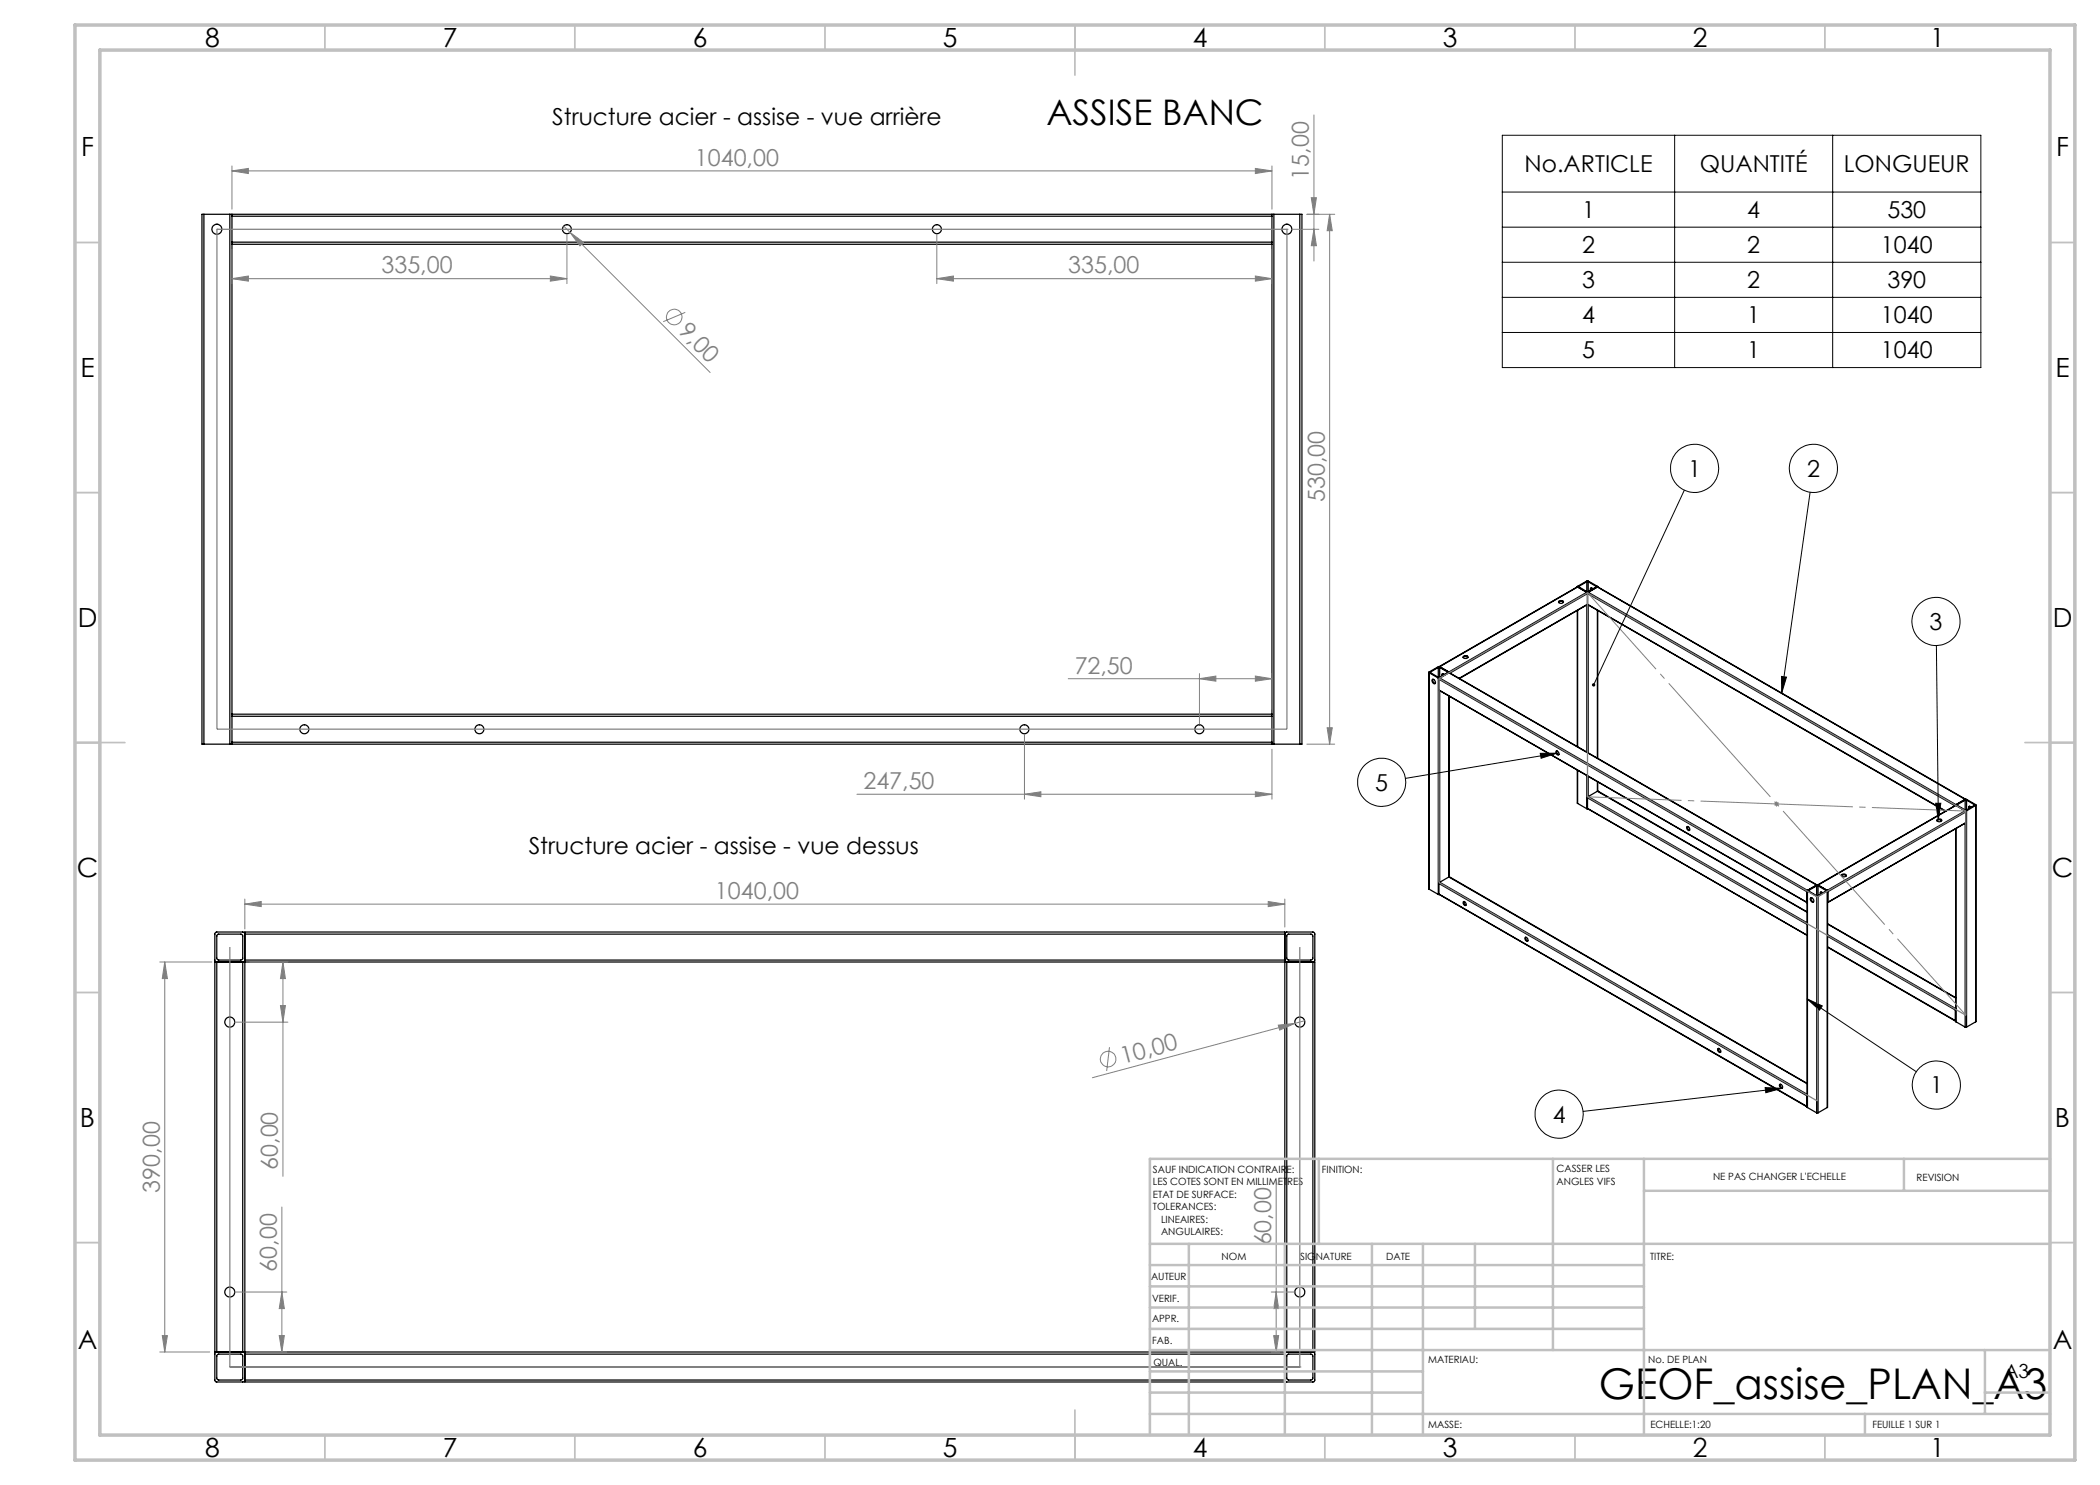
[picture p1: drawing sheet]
<svg xmlns="http://www.w3.org/2000/svg" width="420mm" height="297mm" viewBox="0 0 420 297" stroke-linecap="round" stroke-linejoin="round" font-family="sans-serif">
<g fill="none" stroke="#000" stroke-width=".25">
<path d="M40.8 42.9h-.4v105.9h.4M40.8 42.9h5.2M40.8 42.9v105.9M46 42.9h.4M46 42.9v105.9M46.4 42.9v.3M46.4 48.4v.5M46.4 43.2h208M46.4 48.4h208M46.4 43.2v5.2M46.4 48.9v93.9M46.4 42.9h208"/>
<path d="M46.4 48.9h208M254.4 42.9v.3M254.4 48.4v.5M254.4 42.9h.4M254.4 43.2v5.2M254.4 48.9v93.9M254.8 42.9h5.2M254.8 42.9v105.9M260 42.9h.4v105.9h-.4M260 42.9v105.9M315.5 117.3v.1M315.5 117.4l-27.6 15.9"/>
<path d="M315.5 117.4v-.1l1.9-1.1 2.1 1.1v.1M315.5 117.4l1.9 1.1M315.8 117.3v.1M315.8 117.4l1.6 .9M317.4 118.5l.1 .2M317.4 118.5h.2M317.4 118.3h.2M317.4 116.3h.2M317.4 118.5l-27.6 15.9M317.4 116.3l-1.6 1M317.4 116.3v2M317.5 118.7v2.2"/>
<path d="M317.5 118.7l73.5 42.4M317.5 118.7l-27.5 15.9M317.6 118.5l-.1 .2M317.6 118.5l73.6 42.4M317.6 116.3l1.6 1M317.6 116.3v2M318.2 117.6v.4M318.6 117.8a.29 .29 0 0 0-.4-.2 .29 .29 0 0 0-.1 .4M319.2 117.3v.1M319.2 117.4l-1.6 .9M319.5 117.4l73.6 42.4M319.5 117.4l-1.9 1.1"/>
<path d="M319.5 117.4l73.5 42.5M319.5 117.3v.1M285.7 134.5l.1 43.3M285.8 134.5l1.9 1.1M285.8 134.5v43.3M286.1 134.4v.1M286.1 134.5l1.6 1M286.4 136a.47 .47 0 0 1 .6 .2 .47 .47 0 0 1-.1 .6l-.4-.4zM286.6 135.9a.71 .71 0 0 0 .5 .8M287.7 135.6h.2M287.7 133.5h.2M287.7 135.5h.2"/>
<path d="M287.7 133.5l-1.6 .9M287.7 133.5v2M287.7 135.6v43.3M287.8 138l73.6 42.5M287.8 135.9l73.6 42.4M287.8 138l73.6 42.4M287.8 135.9v2.1M287.9 135.6l-.1 .3M287.9 133.3h-.2l-1.9 1.1v.1M287.9 135.6l73.6 42.5M287.9 133.3l1.9 1.1M287.9 133.5l1.6 .9"/>
<path d="M287.9 133.5v2M287.9 138.1v38.4M288.5 134.7v.4M288.9 134.9a.29 .29 0 0 0-.4-.2 .29 .29 0 0 0-.1 .5M289.5 134.4v.1M289.5 134.5l-1.6 1M289.8 134.5h.1M289.8 134.4l.1 .1M289.8 134.4v.1M289.8 134.5l73.5 42.5M289.8 134.5l-1.9 1.1M289.8 139.2v36.2"/>
<path d="M289.9 134.5l73.5 42.5M292.6 131.5a.64 .64 0 0 1 1 0M292.7 131.2a.51 .51 0 0 1 .9 .3l-.2 .1a.44 .44 0 0 1-.5 .1 .44 .44 0 0 1-.2-.4zM311.7 120.5v-.1a.64 .64 0 0 1 1 .1M311.8 120.2a.52 .52 0 0 1 .9 .3 .55 .55 0 0 1-1-.2zM315.5 122.1v27.2M315.5 122.1v27.3M317.4 121v29.4M317.5 120.9l71.6 41.3M317.5 120.9l-25.6 14.8M317.5 120.9l-25.7 14.8M317.6 121v29.6"/>
<path d="M319.5 122.1v29.5M319.5 122.1v29.6M40.8 148.8h5.2M46 148.8h.4M46.4 148.4v.4M46.4 142.8v.5M46.4 143.3v5.1M46.4 148.8h208M46.4 148.4h208M46.4 143.3h208M46.4 142.8h208M254.4 148.8h.4"/>
<path d="M254.4 148.4v.4M254.4 142.8v.5M254.4 143.3v5.1M254.8 148.8h5.2M311.2 150.3a.42 .42 0 0 1 .5 .2 .42 .42 0 0 1-.1 .5l-.4-.4zM311.4 150.2a.56 .56 0 0 0 .4 .7M315.5 154v6.7M315.5 154.1v6.6M317.4 155.1v6.6M317.5 159.6v2.1M317.5 159.6l43.9 25.3M317.6 159.3l-.1 .3"/>
<path d="M317.6 155.3v4M317.6 159.3l43.8 25.3M319.5 158.3l41.9 24.1M319.5 158.3l-1.9 1M319.5 156.3v2M319.5 158.3l41.9 24.2M319.5 156.4v1.8M393 159.9l.3-.1 1.8 1.1v.2M393 159.9l-1.8 1M285.8 177.8l1.9 1.1M287.7 178.9h.2M287.8 178.8l73.6 42.6v-.1"/>
<path d="M287.8 176.7v2.1M287.8 176.7l73.6 42.4M287.8 178.8l73.6 42.5M287.9 176.5l-.1 .2M287.9 176.5l73.5 42.4M289.8 175.4l71.6 41.3M289.8 175.4l-1.9 1.1M315.5 160.7l1.9 1M317.4 161.7l.2 .1M317.5 161.7l43.9 25.4zM337.4 165.3a.46 .46 0 0 1 .5 .3 .46 .46 0 0 1-.2 .5 .6 .6 0 0 1-.3-.8zM337.5 165.3a.59 .59 0 0 0 .4 .7"/>
<path d="M361.4 178.3v2.1M361.4 178.1l.1 43.4M361.5 178.1l-.1 .2M361.5 178.1v.1M361.5 178.2l1.8 1.1M361.5 178.2v43.3M361.8 178.1v.1M361.8 178.2l1.5 .9M362.1 179.6l.1-.1a.52 .52 0 0 1 .5 .4 .52 .52 0 0 1-.2 .5 .66 .66 0 0 1-.4-.8zM362.2 179.5a.65 .65 0 0 0 .5 .9M363.3 179.3h.3M363.3 177h.3"/>
<path d="M363.3 177.2h.3M363.3 179.1h.3M363.3 177l-1.8 1.1M363.3 177.2v1.9M363.3 179.3v43.3M363.3 177.2l-1.5 .9M363.6 177l1.8 1.1M363.6 177.2v1.9M363.6 179.3v43.3M363.6 177.2l1.6 .9M364.2 178.4v.4M364.6 178.6a.29 .29 0 0 0-.5-.2 .29 .29 0 0 0 0 .5"/>
<path d="M365.2 178.1v.1M365.2 178.2l-1.6 .9M365.4 178.1l.2 .2M365.4 178.1v.1M365.4 178.2l-1.8 1.1M365.4 178.2v43.3M365.5 178.1l-.1 43.4M365.6 178.3v2.1M368.3 175a.54 .54 0 0 1 .5-.2 .54 .54 0 0 1 .5 .4l-.2 .1a.46 .46 0 0 1-.5 .1 .46 .46 0 0 1-.3-.4zM368.3 175.2a.64 .64 0 0 1 1 0M387.3 164a.56 .56 0 0 1 .6-.2 .56 .56 0 0 1 .4 .3 .58 .58 0 0 1-1-.1zM387.4 164.1a.64 .64 0 0 1 .9 0"/>
<path d="M391.1 165.8l.1 38.6M391.1 161v.1M391.2 160.9l-.1 .2M391.2 161.1l-27.7 15.9M391.2 160.9v.2M391.2 161.1l-27.6 15.9M391.2 161.1l1.8 1.1M391.2 165.7v38.7M391.5 160.9v.2M391.5 161.1l1.5 .9M393 162.2l.2 .2M393 162.2h.3"/>
<path d="M393 162h.3M393 160h.3M393 162.2l-27.6 15.9M393 160l-1.5 .9M393 160v2M393 164.7v40.7M393.2 164.5l-27.7 16M393.2 162.4l-27.6 15.9M393.2 162.4v2.1M393.2 164.5l-27.6 15.9M393.3 160v2M393.3 162.2v43.2"/>
<path d="M393.3 160l1.6 .9M393.9 161.3v.3M394.3 161.4a.29 .29 0 0 0-.5-.1 .29 .29 0 0 0 0 .4M394.9 160.9v.2M394.9 161.1l-1.6 .9M395.1 161.1l-1.8 1.1M395.1 161.1v43.3M395.2 161l-.1 43.4M43.4 192.4h-.4v78h.4M43.4 192.4h5.1M43.4 192.4v78M43.5 186.9l.1-.1h4.7l.1 .1 .1 .2v4.7l-.1 .1-.2 .1h-4.5l-.2-.1-.1-.2v-4.6z"/>
<path d="M48.5 192.4h.5M48.5 192.4v78M49 186.8v-.4h208v.4M49 192v.4M49 186.8l-.4-.4-5.5 .1-.1 .2v5.4l.4 .3M49 192l-.2 .3-.3 .1M49 186.8h208M49 192h208M49 186.8v5.2M49 192.4v78M49 192.4h208M257 192v.4"/>
<path d="M257 192.4h.4M257 186.8l.3-.4 5.5 .1 .2 .2v5.4l-.4 .3M257 192l.1 .3 .3 .1M257 186.8v5.2M257 192.4v78M257.4 192.4h5.2M257.4 192.4v78M257.5 186.9l.1-.1h4.7l.3 .4-.1 4.6-.3 .2h-4.5l-.2-.1-.1-.2v-4.6zM262.6 192.4h.4v78h-.4M262.6 192.4v78M292.7 180.3a.47 .47 0 0 1 .4 .3 .47 .47 0 0 1 0 .5 .56 .56 0 0 1-.4-.8zM292.8 180.3v.3l.4 .4"/>
<path d="M305 187.5a.46 .46 0 0 1 .5 .2 .46 .46 0 0 1-.1 .6 .6 .6 0 0 1-.4-.8zM305.2 187.4v.1a.54 .54 0 0 0 .4 .7M361.4 180.4v.1M365.5 189.4l25.6 14.8M365.5 184.7l25.6 14.8M365.5 187.3l25.6 14.7M365.5 186.9l25.6 14.8M365.5 189.4l25.6 14.7M365.5 184.8l25.6 14.8M365.6 180.4l-.1 .1M343.5 209.8a.43 .43 0 0 1 .5 .2 .43 .43 0 0 1 0 .5 .58 .58 0 0 1-.5-.7zM343.7 209.7a.59 .59 0 0 0 .4 .7"/>
<path d="M356 216.8a.45 .45 0 0 1 .4 .3 .45 .45 0 0 1-.1 .6l-.1-.1a.56 .56 0 0 1-.2-.8zM356.1 216.8l.1 .6 .3 .2M361.4 219.1v2.2M361.4 218.9v.2M391.1 204.1v.1M391.1 202v2.1M391.1 201.8v.2M391.2 204.4l1.8 1M393 205.4h.3M395.1 204.4l-1.8 1M361.5 221.5l1.8 1.1M363.3 222.6h.3"/>
<path d="M365.4 221.5l-1.8 1.1M43.4 270.4l-.4 .4v5.3l.1 .2 .1 .1h5.5l.3-.4M43.4 270.4h5.1M43.5 270.9l.2-.1h4.5l.2 .1 .1 .2v4.7l-.1 .1-.2 .1h-4.5l-.2-.1-.1-.2v-4.6zM48.5 270.4h.5M48.5 270.4l.4 .2 .1 .2M49 270.4v.4M49 276v.4h208v-.4M49 270.8v5.2M49 270.8h208M49 276h208M49 270.4h208"/>
<path d="M257 270.4v.4M257 270.4h.4M257 270.8v5.2M257.4 270.4l-.4 .2v.2M257.4 270.4h5.2M257.5 270.9l.2-.1h4.5l.2 .1 .2 .3-.1 4.6-.3 .2h-4.5l-.2-.1-.1-.2v-4.6zM262.6 270.4l.4 .4v5.3l-.1 .2-.2 .1h-5.5l-.2-.4"/>
<circle cx="43.4" cy="45.8" r="1"/>
<circle cx="113.4" cy="45.8" r=".89"/>
<circle cx="187.4" cy="45.8" r=".9"/>
<circle cx="257.4" cy="45.8" r=".99"/>
<circle cx="60.9" cy="145.9" r=".9"/>
<circle cx="95.9" cy="145.9" r=".9"/>
<circle cx="204.9" cy="145.9" r=".9"/>
<circle cx="239.9" cy="145.9" r=".9"/>
<circle cx="46" cy="204.4" r=".99"/>
<circle cx="260" cy="204.4" r="1"/>
<circle cx="46" cy="258.4" r=".99"/>
<circle cx="260" cy="258.4" r="1"/>
</g>
<g fill="none" stroke="#808080" stroke-width=".2">
<path d="M46.4 34.2l3.3-.5v1zM46.4 33.2v8.6M46.4 34.2h208M251.1 33.7l3.3 .5-3.3 .5zM254.4 33.2v8.6M262.3 39.5h1l-.5 3.4zM262.8 23v29.2M46.4 55.7l3.3-.5v1zM46.4 49.8v6.9M46.4 55.7h67M110.1 55.2l3.3 .5-3.3 .5zM112.7 45.2l1.3 1.3"/>
<path d="M113.4 46.8v9.9M114 46.5l2.7 2-.7 .7zM114 46.5l28 28M187.4 55.7l3.3-.5v1zM187.4 46.8v9.9M187.4 55.7h67M251.1 55.2l3.3 .5-3.3 .5zM254.4 49.8v6.9M258.4 45.9h5.4M261.4 42.9h5.5M262.8 45.9l.5 3.2h-1zM265.9 42.9l.6 3.2h-1.1z"/>
<path d="M265.9 42.9v105.9M137.1 62.5l-4.5 1.8M213.6 135.7h40.8M239.9 135.7l3.3-.5v1zM239.9 134.7v10.1M251.1 135.2l3.3 .5-3.3 .5zM254.4 134.7v7.1M171.4 158.9h83M204.9 158.9l3.3-.5v.9zM204.9 146.9v12.9M251.1 158.4l3.3 .5-3.3 .4zM254.4 149.9v9.9"/>
<path d="M261.4 148.8h5.5M265.4 145.6h1.1l-.6 3.2zM49 179.8v6M257 179.8v5.6M354.8 160.8h1M355 160.4l.7 .7M355.3 160.3v1M355.7 160.4l-.7 .7M32 192.4h10.4M32.9 192.4l.6 3.3h-1zM32.9 192.4v78M49 180.8l3.2-.5v1z"/>
<path d="M49 180.8h208M50 192.4h7.6M56.6 192.4l.5 3.3h-1zM56.6 192.4v42.9M253.6 180.3l3.4 .5-3.4 .5zM47 204.4h10.6M56.1 201.1h1l-.5 3.3zM221.9 209.4l-.6 4.8M255.7 205l3.3-.3-3.1 1.3zM259 204.7l-40.5 10.8M260.9 204.1l-1.9 .6M255.2 236.2v34.2"/>
<path d="M47 258.4h10.4M56.4 258.4l.5 3.3h-1.1zM56.4 241.4v29M254.2 258.4h4.7M255.2 258.4l.5 3.3h-1zM32 270.4h9.9M32.5 267.1h1l-.6 3.3zM50 270.4h7.4M55.8 267.1h1.1l-.5 3.3zM254.2 270.4h1.7M254.7 267.1h1l-.5 3.3z"/>
<circle cx="134.9" cy="63.4" r="1.57"/>
<circle cx="221.6" cy="211.8" r="1.56"/>
</g>
<g fill="none" stroke="#000" stroke-width=".2">
<path d="M300.5 27.1h95.7v46.4h-95.7zM300.5 38.4h95.7M334.9 27.1v46.4M366.5 27.1v46.4M300.5 45.4h95.7M300.5 52.5h95.7M300.5 59.5h95.7M300.5 66.5h95.7M336.9 98l-18.2 39M362 98.5l-5.7 40.1M356.3 135.3l1 .1-1 3.2zM387.3 129.1l.4 34.9"/>
<path d="M308 150.7l3.4-.1-3.2 1.1zM311.4 150.6l-30.3 5.1M387.1 160.7h1.1l-.5 3.3zM361.4 199.8l3.1 1.4-.6 .8zM361.4 199.8l21.9 14.5M353 217.5l3.4 .2-3.2 .8zM356.4 217.7l-39.8 4.6"/>
<circle cx="338.9" cy="93.7" r="4.8"/>
<circle cx="362.7" cy="93.7" r="4.8"/>
<circle cx="387.2" cy="124.3" r="4.8"/>
<circle cx="276.3" cy="156.5" r="4.8"/>
<circle cx="387.3" cy="217" r="4.8"/>
<circle cx="311.8" cy="222.8" r="4.8"/>
</g>
<path d="M393.2 203l-75.7-84.5" fill="none" stroke="#808080" stroke-width=".2" stroke-dasharray="30.5 1.3 1.3 1.3" stroke-dashoffset="10" stroke-linecap="butt"/>
<path d="M393.2 162.2l-75.7-2.8" fill="none" stroke="#808080" stroke-width=".2" stroke-dasharray="30.5 1.3 1.3 1.3" stroke-dashoffset="11.7" stroke-linecap="butt"/>
<g fill="none" stroke="#808080" stroke-width=".25">
<path d="M43.4 45.9h.1M43.4 45.9h214M43.4 45.9v99.9h214v-99.9M257.4 45.9h.1M317.5 118.6v40.8l75.7 43.7v-40.9M317.5 118.6l75.7 43.6M317.5 118.6l-29.7 17.1M287.8 135.7l75.7 43.7M287.8 135.7v40.8l75.7 43.7v-40.8M393.2 162.2l-29.7 17.2M46 189.4v84M260 189.4v84"/>
<path d="M46 273.4h.1M46 273.4h214M260 273.4h.1"/>
</g>
<g fill="none" stroke="#c0c0c0" stroke-width=".35">
<path d="M65 5v5M115 5v5M165 5v5M215 5v10M265 5v5M315 5v5M365 5v5M15 48.5h5M410 48.5h5M15 98.5h5M410 98.5h5M15 148.5h10"/>
<path d="M405 148.5h10M15 198.5h5M410 198.5h5M15 248.5h5M410 248.5h5M65 287v5M115 287v5M165 287v5M215 282v10M265 287v5M315 287v5M365 287v5"/>
</g>
<g fill="none" stroke="#c0c0c0" stroke-width=".5">
<path d="M263.8 231.8v17M310.6 231.8v38.2M328.8 231.8v55.2M328.8 238.2h81.2M380.8 231.8v6.4M410 231.8h-180v55.2M230 248.8h180M230 257.3h98.8M230 253h98.8M237.8 248.8v38.2M257 248.8v38.2M274.4 248.8v38.2"/>
<path d="M284.6 248.8v38.2M295 248.8v17M230 265.8h98.8M230 261.5h98.8M230 278.5h54.6M230 274.3h54.6M230 270h180M397 278.5h13M397 270v12.8M230 282.8h180M373 282.8v4.2"/>
</g>
<path d="M15 5h400v287h-400zM20 10h390v277h-390z" fill="none" stroke="#c0c0c0" stroke-width=".7"/>
<g fill="#808080">
<path d="M255.7 205l3.3-.3-3.1 1.3z"/>
<path d="M49 180.8l3.2-.5v1zM253.6 180.3l3.4 .5-3.4 .5z"/>
<path d="M56.1 201.1h1l-.5 3.3zM56.6 192.4l.5 3.3h-1z"/>
<path d="M32.5 267.1h1l-.6 3.3zM32.9 192.4l.6 3.3h-1z"/>
<path d="M255.2 258.4l.5 3.3h-1zM254.7 267.1h1l-.5 3.3zM56.4 258.4l.5 3.3h-1.1zM55.8 267.1h1.1l-.5 3.3z"/>
</g>
<path d="M318.5 136.8l-.1 .2 .2 .3 .1-.3-.1 .3a.34 .34 0 0 0 .4-.2 .34 .34 0 0 0-.1-.4 .34 .34 0 0 0-.4 .1zM356.3 135.3l1 .1-1 3.2zM387.1 160.7h1.1l-.5 3.3zM361.4 199.8l3.1 1.4-.6 .8zM353 217.5l3.4 .2-3.2 .8zM308 150.7l3.4-.1-3.2 1.1z" fill="#000"/>
<g fill="#808080">
<path d="M114 46.5l2.7 2-.7 .7z"/>
<path d="M251.1 33.7l3.3 .5-3.3 .5zM46.4 34.2l3.3-.5v1zM251.1 55.2l3.3 .5-3.3 .5zM187.4 55.7l3.3-.5v1zM251.1 135.2l3.3 .5-3.3 .5zM239.9 135.7l3.3-.5v1z"/>
<path d="M46.4 55.7l3.3-.5v1zM110.1 55.2l3.3 .5-3.3 .5zM204.9 158.9l3.3-.5v.9zM251.1 158.4l3.3 .5-3.3 .4z"/>
<path d="M265.4 145.6h1.1l-.6 3.2zM265.9 42.9l.6 3.2h-1.1z"/>
<path d="M262.8 45.9l.5 3.2h-1zM262.3 39.5h1l-.5 3.4z"/>
</g>
<text font-size="8.5" x="319.8" y="279.7">GEOF_assise_PLAN_A3</text>
<text font-size="7.1" x="209.3" y="25">ASSISE BANC</text>
<g font-size="5.3">
<text x="41" y="9.5">8</text>
<text x="88.5" y="9.5">7</text>
<text x="138.5" y="9.5">6</text>
<text x="188.5" y="9.5">5</text>
<text x="238.5" y="9.5">4</text>
<text x="288.5" y="9.5">3</text>
<text x="338.5" y="9.5">2</text>
<text x="386" y="9.5">1</text>
<text x="16.2" y="31.2">F</text>
<text x="411.2" y="31.2">F</text>
<text x="16.1" y="75.5">E</text>
<text x="411.1" y="75.5">E</text>
<text x="15.5" y="125.5">D</text>
<text x="410.5" y="125.5">D</text>
<text x="15.4" y="175.5">C</text>
<text x="410.4" y="175.5">C</text>
<text x="16" y="225.5">B</text>
<text x="411" y="225.5">B</text>
<text x="15.5" y="269.7">A</text>
<text x="410.5" y="269.7">A</text>
<text x="41" y="291.5">8</text>
<text x="88.5" y="291.5">7</text>
<text x="138.5" y="291.5">6</text>
<text x="188.5" y="291.5">5</text>
<text x="238.5" y="291.5">4</text>
<text x="288.5" y="291.5">3</text>
<text x="338.5" y="291.5">2</text>
<text x="386" y="291.5">1</text>
</g>
<g font-size="4.7">
<text x="110.4" y="25">Structure acier - assise - vue arrière</text>
<text x="304.9" y="34.4">No.ARTICLE</text>
<text x="340" y="34.4">QUANTITÉ</text>
<text x="368.8" y="34.4">LONGUEUR</text>
<text x="316.4" y="43.6">1</text>
<text x="349.5" y="43.6">4</text>
<text x="377.5" y="43.6">530</text>
<text x="316.4" y="50.6">2</text>
<text x="349.5" y="50.6">2</text>
<text x="376.2" y="50.6">1040</text>
<text x="316.4" y="57.6">3</text>
<text x="349.5" y="57.6">2</text>
<text x="377.5" y="57.6">390</text>
<text x="316.4" y="64.6">4</text>
<text x="349.5" y="64.6">1</text>
<text x="376.2" y="64.6">1040</text>
<text x="316.4" y="71.6">5</text>
<text x="349.5" y="71.6">1</text>
<text x="376.2" y="71.6">1040</text>
<text x="337.6" y="95.4">1</text>
<text x="361.4" y="95.4">2</text>
<text x="385.9" y="126">3</text>
<text x="275.1" y="158.1">5</text>
<text x="105.7" y="170.8">Structure acier - assise - vue dessus</text>
<text x="386" y="218.7">1</text>
<text x="310.5" y="224.5">4</text>
</g>
<g font-size="4.7" fill="#808080">
<text x="139" y="33.2">1040,00</text>
<text x="261.8" y="35.9" transform="rotate(-90 261.8 35.9)">15,00</text>
<text x="76.3" y="54.7">335,00</text>
<text x="213.6" y="54.7">335,00</text>
<text x="135.5" y="66.4" transform="rotate(45 135.5 66.4)">9,00</text>
<text x="264.9" y="100.4" transform="rotate(-90 264.9 100.4)">530,00</text>
<text x="214.9" y="134.7">72,50</text>
<text x="172.7" y="157.8">247,50</text>
<text x="143" y="179.8">1040,00</text>
<text x="224.6" y="212.8" transform="rotate(-15 224.6 212.8)">10,00</text>
<text x="55.6" y="234" transform="rotate(-90 55.6 234)">60,00</text>
<text x="32" y="238.5" transform="rotate(-90 32 238.5)">390,00</text>
<text x="254.2" y="249.1" transform="rotate(-90 254.2 249.1)">60,00</text>
<text x="55.4" y="254.3" transform="rotate(-90 55.4 254.3)">60,00</text>
</g>
<text font-size="3.9" x="400.9" y="275.5">A3</text>
<g font-size="2">
<text x="230.6" y="234.6">SAUF INDICATION CONTRAIRE:</text>
<text x="230.6" y="237.1">LES COTES SONT EN MILLIMETRES</text>
<text x="230.6" y="239.6">ETAT DE SURFACE:</text>
<text x="264.4" y="234.6">FINITION:</text>
<text x="311.3" y="234.5">CASSER LES</text>
<text x="311.3" y="237">ANGLES VIFS</text>
<text x="342.6" y="236">NE PAS CHANGER L'ECHELLE</text>
<text x="383.3" y="236.2">REVISION</text>
<text x="230.6" y="242.1">TOLERANCES:</text>
<text x="232.2" y="244.6">LINEAIRES:</text>
<text x="232.2" y="247.1">ANGULAIRES:</text>
<text x="244.3" y="252">NOM</text>
<text x="260" y="251.9">SIGNATURE</text>
<text x="277.2" y="251.9">DATE</text>
<text x="330" y="251.9">TITRE:</text>
<text x="230.2" y="256.1">AUTEUR</text>
<text x="230.4" y="260.3">VERIF.</text>
<text x="230.4" y="264.4">APPR.</text>
<text x="230.5" y="268.8">FAB.</text>
<text x="230.7" y="273.1">QUAL.</text>
<text x="285.7" y="272.5">MATERIAU:</text>
<text x="329.6" y="272.5">No. DE PLAN</text>
<text x="285.6" y="285.5">MASSE:</text>
<text x="330.1" y="285.6">ECHELLE:1:20</text>
<text x="374.5" y="285.6">FEUILLE 1 SUR 1</text>
</g>
</svg>
